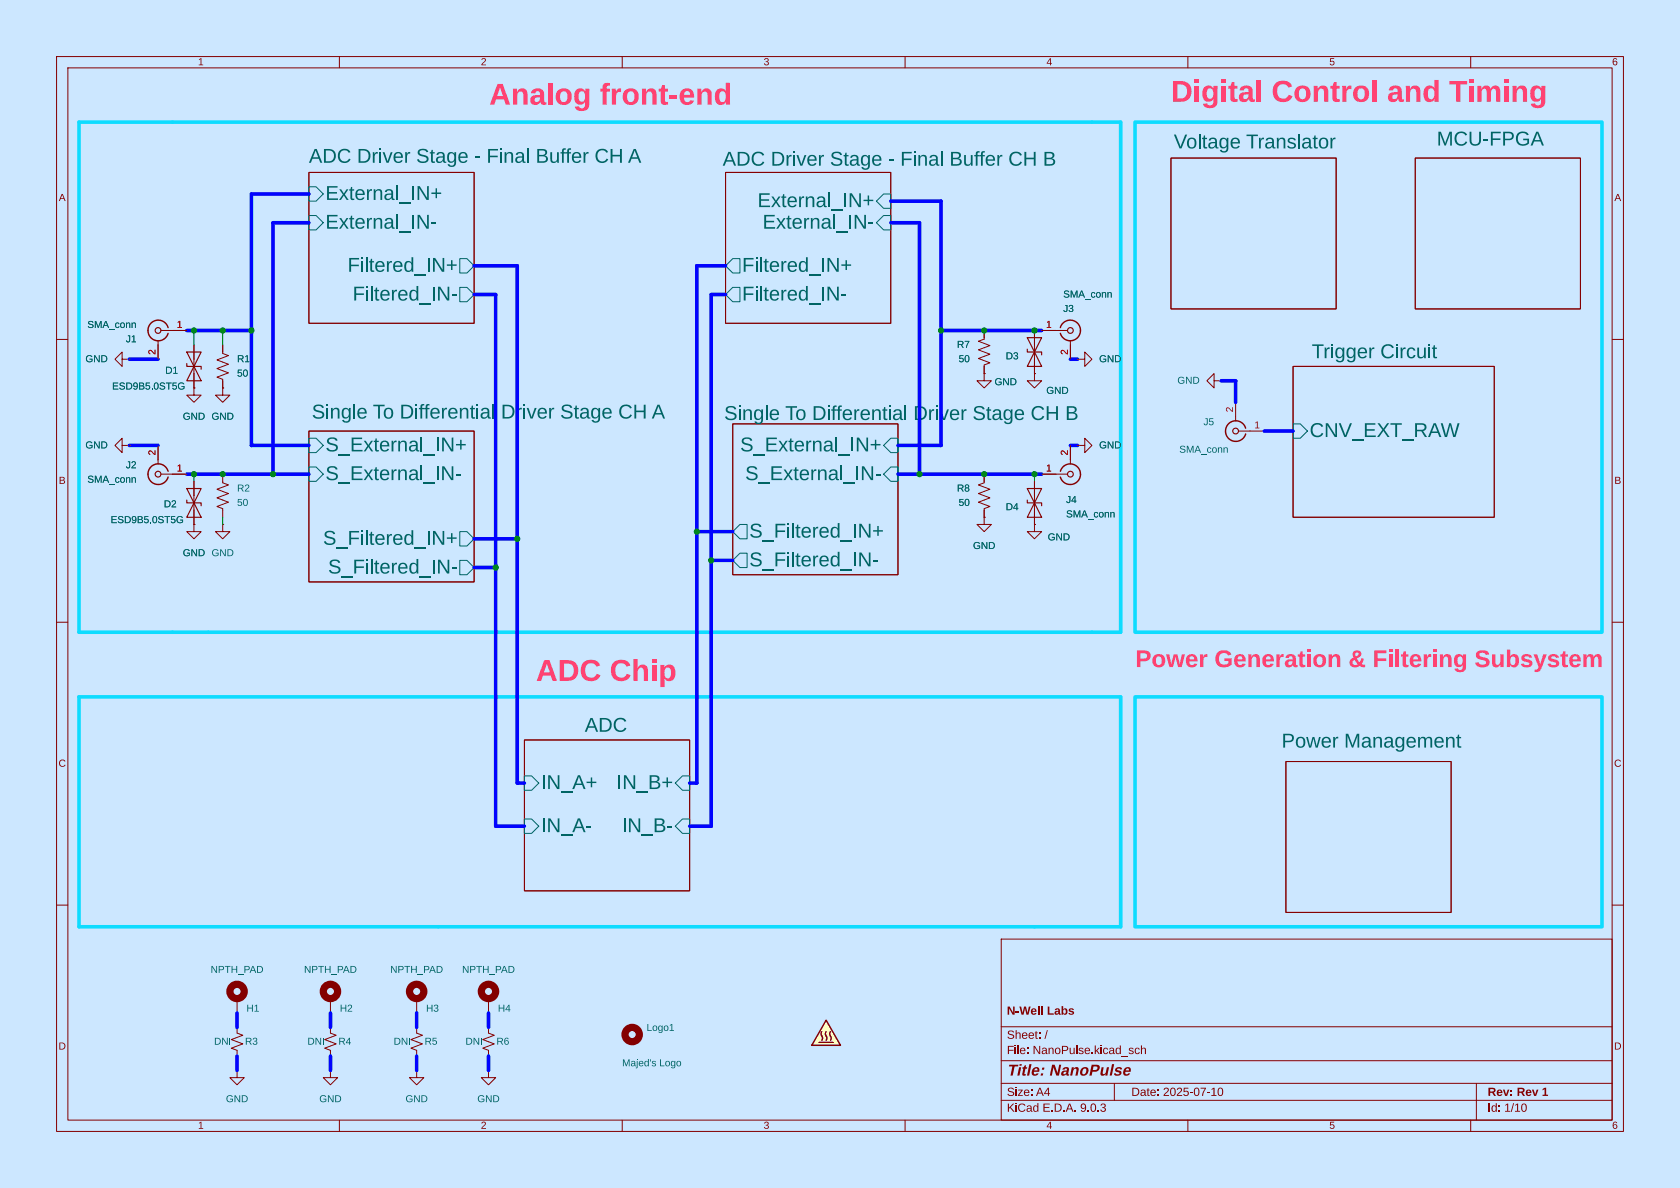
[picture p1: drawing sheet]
<svg xmlns="http://www.w3.org/2000/svg" width="297mm" height="210mm" viewBox="0 0 297 210" stroke-linecap="round" stroke-linejoin="round" font-family="sans-serif">
<path d="M0 0h297v210h-297z" fill="#cce7ff" stroke="#cce7ff" stroke-width=".18"/>
<g fill="none" stroke="#840000" stroke-width=".18">
<path d="M10 10h277v190h-277zM12 12h273v186h-273zM60 10v2M110 10v2M160 10v2M210 10v2M260 10v2M10 60h2M285 60h2M10 110h2M285 110h2M10 160h2"/>
<path d="M177 166h108v32h-108zM285 160h2M60 198v2M110 198v2M160 198v2M177 194.5h108M177 191.5h108M177 187.5h108M177 181.5h108M210 198v2M260 198v2"/>
</g>
<g fill="#840000">
<path d="M178.1 177.9h.4l.6 1.1v-1.1h.3v1.5h-.4l-.6-1.1v1.1h-.3z"/>
<path d="M179.6 178.7h.5v.3h-.5z"/>
<path d="M180.2 177.9h.3l.3 1.2 .2-1.2h.4l.2 1.2 .3-1.2h.3l-.4 1.5h-.3l-.3-1.2-.3 1.2h-.3z"/>
<path d="M182.4 178.4l.1-.1a.52 .52 0 0 1 .6 0 .52 .52 0 0 1 .2 .6h-.8a.23 .23 0 0 0 .2 .3 .23 .23 0 0 0 .3-.1h.2a.53 .53 0 0 1-.6 .3 .53 .53 0 0 1-.3-.7h.7a.22 .22 0 0 0-.2-.3 .22 .22 0 0 0-.3 .3h-.2z"/>
<path d="M183.5 177.9h.3v1.5h-.3z"/>
<path d="M184.1 177.9h.2v1.5h-.2z"/>
<path d="M185.2 177.9h.3v1.2h.8v.3h-1.1z"/>
<path d="M186.6 178.4l.2-.2a.41 .41 0 0 1 .6 .4v.5l.1 .3h-.3l-.1-.2-.2 .2h-.3l-.2-.4 .3 .1a.19 .19 0 0 0 .3 .1 .19 .19 0 0 0 0-.3 .19 .19 0 0 0-.3 .1h-.3a.5 .5 0 0 1 .7-.3l-.1-.3-.2 .2h-.3z"/>
<path d="M187.7 177.9h.3v.6a.45 .45 0 0 1 .6-.2 .45 .45 0 0 1 .1 .7 .41 .41 0 0 1-.3 .4 .41 .41 0 0 1-.4-.2l-.1 .2h-.2v-.6h.3a.26 .26 0 0 0 .2 .4 .26 .26 0 0 0 .2-.4 .26 .26 0 0 0-.2-.4 .26 .26 0 0 0-.2 .4h-.3z"/>
<path d="M189 178.4l.3-.2a.45 .45 0 0 1 .6 .3h-.7v.1l.4 .1a.35 .35 0 0 1 .3 .5 .35 .35 0 0 1-.5 .2l-.5-.2 .2-.1 .2 .1 .3-.1v-.1l-.4-.1a.31 .31 0 0 1-.2-.5z"/>
</g>
<g fill="none" stroke="#840000" stroke-width=".18">
<path d="M54.6 30.5h29.2v26.7h-29.2zM128.3 30.5h29.2v26.7h-29.2zM207 27.9h29.2v26.7h-29.2zM250.2 27.9h29.2v26.7h-29.2zM54.6 76.2h29.2v26.7h-29.2zM129.5 74.9h29.2v26.7h-29.2zM228.6 64.8h35.6v26.6h-35.6zM39.4 92.7v1.3h1.2l-1.2 1.3-1.3-1.3h1.3M39.4 92.7h.1M92.7 130.8h29.2v26.7h-29.2zM227.3 134.6h29.2v26.7h-29.2zM73.7 181.6v1l1 .4-2.1 .8 2.1 .7-2.1 .8 1.1 .4v1"/>
<path d="M197 191.5v3M261 191.5v6.5"/>
</g>
<g fill="none" stroke="#006464" stroke-width=".18">
<path d="M54.6 33h1.3l1.2 1.3-1.2 1.3h-1.3zM54.6 38.1h1.3l1.2 1.3-1.2 1.2h-1.3zM154.9 35.6l1.3-1.3h1.3v2.5h-1.3zM154.9 39.4l1.3-1.3h1.3v2.5h-1.3zM81.3 45.7h1.2l1.3 1.3-1.3 1.3h-1.2zM81.3 50.8h1.2l1.3 1.3-1.3 1.2h-1.2zM129.5 45.7h1.3v2.6h-1.3l-1.2-1.3zM129.5 50.8h1.3v2.5h-1.3l-1.2-1.2zM54.6 77.5h1.3l1.2 1.2-1.2 1.3h-1.3zM157.5 77.5h1.2v2.5h-1.2l-1.3-1.3zM228.6 74.9h1.3l1.2 1.3-1.2 1.3h-1.3zM54.6 82.6h1.3l1.2 1.2-1.2 1.3h-1.3z"/>
<path d="M81.3 94h1.2l1.3 1.3-1.3 1.2h-1.2zM81.3 99.1h1.2l1.3 1.2-1.3 1.3h-1.2zM130.8 92.7h1.3v2.6h-1.3l-1.3-1.3zM130.8 97.8h1.3v2.5h-1.3l-1.3-1.2zM157.5 82.6h1.2v2.5h-1.2l-1.3-1.3zM92.7 137.2h1.3l1.2 1.2-1.2 1.3h-1.3zM120.6 137.2h1.3v2.5h-1.3l-1.2-1.3zM92.7 144.8h1.3l1.2 1.3-1.2 1.2h-1.3zM119.4 146.1l1.2-1.3h1.3v2.5h-1.3z"/>
</g>
<g fill="#006464">
<path d="M37.6 97.2l.6-.1 .4 .2-.1 .1a.49 .49 0 0 0-.7 0 .49 .49 0 0 0 0 .7 .49 .49 0 0 0 .7 0v-.3h-.4v-.1h.5v.4a.67 .67 0 0 1-.9 .1 .67 .67 0 0 1-.1-1z"/>
<path d="M38.9 97.1h.2l.7 1v-1h.1v1.2h-.2l-.6-1v1h-.2z"/>
<path d="M40.2 97.1h.4a.61 .61 0 0 1 .7 .6 .61 .61 0 0 1-.6 .6h-.5v-.1h.4a.48 .48 0 0 0 .5-.5 .48 .48 0 0 0-.5-.5h-.2v1h-.2z"/>
</g>
<g fill="none" stroke="#840000" stroke-width=".18">
<path d="M28.4 58.4h4.6M174 58.4v1.5l-1 .4 2 .8-2 .7 2 .8-2 .8 2 .7-1 .4v1.5M182.9 58.4v7.6M184.1 58.4h4.6M21.6 78.7v-1.2l-1.3 1.2 1.3 1.3v-1.3h1.3M21.6 63.5v1.3l-1.3-1.3 1.3-1.3v1.3h1.3M22.9 78.7h.1M22.9 63.5h.1M27.9 60.2v3.3M27.9 78.7v3.3M34.3 68.6v1.3h1.3l-1.3 1.2-1.3-1.2h1.3M34.3 68.6h.1"/>
<path d="M34.3 61v7.6M39.4 61v1.5l1 .4-2 .7 2 .8-2 .8 2 .7-2 .8 1 .4v1.5M39.4 68.6v1.3h1.2l-1.2 1.2-1.3-1.2h1.3M39.4 68.6h.1M174 66v1.3h-1.3l1.3 1.3 1.3-1.3h-1.3M174 66h.1M182.9 66v1.3h1.2l-1.2 1.3-1.3-1.3h1.3M182.9 66h.1M189.2 60.2v3.3M189.2 78.7v3.3M190.5 78.7h1.3v1.3l1.2-1.3-1.2-1.2v1.2M190.5 78.7h.1"/>
<path d="M190.5 63.5h1.3v-1.3l1.2 1.3-1.2 1.3v-1.3M190.5 63.5h.1M214.6 67.3v-1.3l-1.2 1.3 1.2 1.3v-1.3h1.3M215.9 67.3h.1M218.4 71.1v3.3M218.9 76.2h4.6M28.4 83.8h4.6M34.3 92.7v1.3h1.3l-1.3 1.3-1.3-1.3h1.3M34.3 92.7h.1M34.3 85.1v7.6M39.4 83.8v1.5l1 .4-2 .8 2 .7-2 .8 2 .8-2 .7 1 .4v1.5M174 83.8v1.5l-1 .4 2 .8-2 .7 2 .8-2 .8 2 .7-1 .4v1.5"/>
<path d="M174 91.4v1.3h-1.3l1.3 1.3 1.3-1.3h-1.3M174 91.4h.1M182.9 92.7v1.3h1.2l-1.2 1.3-1.3-1.3h1.3M182.9 92.7h.1M182.9 85.1v7.6M184.1 83.8h4.6M41.9 176.5v2.6M58.4 176.5v2.6M73.7 176.5v2.6M86.4 176.5v2.6M41.9 189.2v1.3h1.3l-1.3 1.3-1.3-1.3h1.3M41.9 189.2h.1"/>
<path d="M41.9 181.6v1l1 .4-2 .8 2 .7-2 .8 1 .4v1M58.4 181.6v1l1 .4-2 .8 2 .7-2 .8 1 .4v1M58.4 189.2v1.3h1.3l-1.3 1.3-1.3-1.3h1.3M58.4 189.2h.1M73.7 189.2v1.3h1.2l-1.2 1.3-1.3-1.3h1.3M73.7 189.2h.1M86.4 181.6v1l1 .4-2.1 .8 2.1 .7-2.1 .8 1.1 .4v1M86.4 189.2v1.3h1.2l-1.2 1.3-1.3-1.3h1.3M86.4 189.2h.1"/>
</g>
<path d="M29.7 57.9a1.81 1.81 0 0 0-2.8-1 1.81 1.81 0 0 0 0 3 1.81 1.81 0 0 0 2.8-1M187.5 57.9a1.81 1.81 0 0 1 2.7-1 1.81 1.81 0 0 1 .1 3 1.81 1.81 0 0 1-2.8-1M220.2 75.7a1.81 1.81 0 0 0-2.8-1 1.81 1.81 0 0 0 0 3 1.81 1.81 0 0 0 2.8-1M29.7 83.3a1.81 1.81 0 0 0-2.8-1 1.81 1.81 0 0 0 0 3 1.81 1.81 0 0 0 2.8-1M187.5 83.3a1.81 1.81 0 0 1 2.8-.9 1.81 1.81 0 0 1-.1 2.9 1.81 1.81 0 0 1-2.7-1" fill="none" stroke="#840000" stroke-width=".25"/>
<g fill="none" stroke="#840000" stroke-width=".2">
<path d="M181.6 59.7h2.5l-1.2 2.5zM33 64.3v.5h2.6v.5M33 62.2h2.6l-1.3 2.6zM34.3 64.8l1.3 2.5h-2.6zM181.6 61.7v.5h2.5v.5M182.9 62.2l1.2 2.6h-2.5zM33 88.4v.5h2.6v.5M33 86.4h2.6l-1.3 2.5zM34.3 88.9l1.3 2.5h-2.6zM181.6 88.4v.5h2.5v.5M181.6 86.4h2.5l-1.2 2.5zM182.9 88.9l1.2 2.5h-2.5z"/>
<circle cx="27.9" cy="58.4" r=".51"/>
<circle cx="189.2" cy="58.4" r=".51"/>
<circle cx="218.4" cy="76.2" r=".51"/>
<circle cx="27.9" cy="83.8" r=".51"/>
<circle cx="189.2" cy="83.8" r=".51"/>
</g>
<g fill="none" stroke="#840000" stroke-width="1.3">
<circle cx="41.9" cy="175.3" r="1.27"/>
<circle cx="58.4" cy="175.3" r="1.27"/>
<circle cx="73.7" cy="175.3" r="1.27"/>
<circle cx="86.4" cy="175.3" r="1.27"/>
<circle cx="111.8" cy="182.9" r="1.27"/>
</g>
<path d="M146 180.3l2.6 4.5h-5.1z" fill="#ffffc2"/>
<path d="M144.8 184.3h2.5M145.3 182.4a1.06 1.06 0 0 0 .1 1.1l-.1 .4M146 182.4a1.05 1.05 0 0 0 .2 1.1l-.1 .4M146 180.3l2.6 4.5h-5.1zM146.8 182.4a1.05 1.05 0 0 0 .1 1.1l-.1 .4" fill="none" stroke="#840000" stroke-width=".25"/>
<path d="M14 21.6h184.1v90.2h-184.1zM200.7 21.6h82.5v90.2h-82.5zM14 123.2h184.1v40.6h-184.1zM200.7 123.2h82.5v40.6h-82.5z" fill="none" stroke="#0edcff" stroke-width=".63"/>
<g fill="none" stroke="#0103ff" stroke-width=".63">
<path d="M54.6 34.3h-10.2v44.4h10.2M54.6 39.4h-6.3v44.4M157.5 35.6h8.9v43.1h-7.7M157.5 39.4h5.1v44.4M33 58.4h11.4M83.8 47h7.6v91.4h1.3M83.8 52.1h3.8v94h5.1M128.3 47h-5.1v91.4h-1.3M128.3 52.1h-2.6v94h-3.8M166.4 58.4h17.7M22.9 63.5h5M22.9 78.7h5"/>
<path d="M189.2 63.5h1.3M189.2 78.7h1.3M215.9 67.3h2.5v3.8M223.5 76.2h5.1M33 83.8h21.6M83.8 95.3h7.6M123.2 94h6.3M125.7 99.1h3.8M158.7 83.8h25.4M83.8 100.3h3.8M41.9 179.1v2.5M58.4 179.1v2.5"/>
<path d="M73.7 179.1v2.5M86.4 179.1v2.5M41.9 186.7v2.5M58.4 186.7v2.5M73.7 186.7v2.5M86.4 186.7v2.5"/>
</g>
<path d="M34.3 58.4v2.6M39.4 58.4v2.6M34.3 83.8v1.3M39.4 91.4v1.3M182.9 83.8v1.3" fill="none" stroke="#009600" stroke-width=".18"/>
<g fill="none" stroke="#840000" stroke-width=".18">
<path d="M30.5 58.4h2.5M174 58.4v1.3M182.9 58.4v2.6M184.1 58.4h2.6M22.9 63.5h.1M22.9 78.7h.1M27.9 61v2.5M27.9 78.7v2.6M34.3 68.6h.1M34.3 61v2.5M34.3 66v2.6M39.4 68.6h.1"/>
<path d="M39.4 61v1.2M39.4 67.3v1.3M174 66h.1M174 64.8v1.2M182.9 66h.1M182.9 63.5v2.5M189.2 61v2.5M189.2 78.7v2.6M190.5 78.7h.1M190.5 63.5h.1M30.5 83.8h2.5M34.3 92.7h.1"/>
<path d="M34.3 85.1v2.5M34.3 90.2v2.5M174 91.4h.1M174 83.8v1.3M174 90.2v1.2M182.9 92.7h.1M182.9 85.1v2.5M182.9 90.2v2.5M184.1 83.8h2.6"/>
</g>
<g fill="#009600" stroke="#009600" stroke-width=".18">
<circle cx="182.9" cy="83.8" r=".46"/>
<circle cx="174" cy="83.8" r=".46"/>
<circle cx="182.9" cy="58.4" r=".46"/>
<circle cx="39.4" cy="58.4" r=".46"/>
<circle cx="34.3" cy="58.4" r=".46"/>
<circle cx="34.3" cy="83.8" r=".46"/>
<circle cx="39.4" cy="83.8" r=".46"/>
<circle cx="166.4" cy="58.4" r=".46"/>
<circle cx="174" cy="58.4" r=".46"/>
<circle cx="162.6" cy="83.8" r=".46"/>
<circle cx="48.3" cy="83.8" r=".46"/>
<circle cx="44.4" cy="58.4" r=".46"/>
<circle cx="87.6" cy="100.3" r=".46"/>
<circle cx="125.7" cy="99.1" r=".46"/>
<circle cx="91.4" cy="95.3" r=".46"/>
<circle cx="123.2" cy="94" r=".46"/>
</g>
<g font-size="5.3" fill="#ff4272">
<text x="86.5" y="19.9">Analog front-end</text>
<text x="207" y="19.4">Digital Control and Timing</text>
<text x="94.8" y="121.8">ADC Chip</text>
</g>
<text font-size="4.2" fill="#ff4272" x="200.7" y="119">Power Generation &amp; Filtering Subsystem</text>
<g font-size="3.5" fill="#006464">
<text x="54.6" y="29.2">ADC Driver Stage - Final Buffer CH A</text>
<text x="127.8" y="29.7">ADC Driver Stage - Final Buffer CH B</text>
<text x="207.5" y="26.7">Voltage Translator</text>
<text x="254" y="26.2">MCU-FPGA</text>
<text x="57.5" y="36.3">External_IN+</text>
<text x="57.5" y="41.4">External_IN-</text>
<text x="133.9" y="37.6">External_IN+</text>
<text x="134.8" y="41.4">External_IN-</text>
<text x="61.4" y="49">Filtered_IN+</text>
<text x="131.2" y="49">Filtered_IN+</text>
<text x="62.3" y="54.1">Filtered_IN-</text>
<text x="131.2" y="54.1">Filtered_IN-</text>
<text x="231.9" y="63.8">Trigger Circuit</text>
<text x="55.1" y="74.4">Single To Differential</text>
<text x="88.6" y="74.4">Driver Stage CH A</text>
<text x="128" y="74.7">Single To Differential Driver Stage CH B</text>
<text x="57.5" y="80.7">S_External_IN+</text>
<text x="130.8" y="80.7">S_External_IN+</text>
<text x="231.5" y="78.2">CNV_EXT_RAW</text>
<text x="57.5" y="85.8">S_External_IN-</text>
<text x="131.7" y="85.8">S_External_IN-</text>
<text x="132.5" y="96">S_Filtered_IN+</text>
<text x="57.1" y="97.2">S_Filtered_IN+</text>
<text x="132.5" y="101.1">S_Filtered_IN-</text>
<text x="58" y="102.3">S_Filtered_IN-</text>
<text x="103.4" y="129.8">ADC</text>
<text x="226.6" y="132.6">Power Management</text>
<text x="95.6" y="140.4">IN_A+</text>
<text x="109" y="140.4">IN_B+</text>
<text x="95.6" y="148">IN_A-</text>
<text x="109.9" y="148">IN_B-</text>
</g>
<text font-size="2.8" fill="#840000" x="178" y="190.9">Title: NanoPulse</text>
<g font-size="2.1" fill="#840000">
<text x="178" y="184.2">Sheet: /</text>
<text x="178" y="186.9">File: NanoPulse.kicad_sch</text>
<text x="178" y="197.1">KiCad E.D.A. 9.0.3</text>
<text x="178" y="194.3">Size: A4</text>
<text x="200" y="194.3">Date: 2025-07-10</text>
<text x="263" y="194.3">Rev: Rev 1</text>
<text x="263" y="197.1">Id: 1/10</text>
</g>
<g font-size="1.8" fill="#840000">
<text x="35" y="12">1</text>
<text x="85" y="12">2</text>
<text x="135" y="12">3</text>
<text x="185" y="12">4</text>
<text x="235" y="12">5</text>
<text x="285" y="12">6</text>
<text x="10.4" y="36">A</text>
<text x="285.4" y="36">A</text>
<text x="10.4" y="86">B</text>
<text x="285.4" y="86">B</text>
<text x="10.3" y="136">C</text>
<text x="285.3" y="136">C</text>
<text x="10.3" y="186">D</text>
<text x="285.3" y="186">D</text>
<text x="35" y="200">1</text>
<text x="85" y="200">2</text>
<text x="135" y="200">3</text>
<text x="185" y="200">4</text>
<text x="235" y="200">5</text>
<text x="285" y="200">6</text>
</g>
<g font-size="1.8" fill="#006464">
<text x="188" y="53.1">SMA_conn</text>
<text x="15.4" y="58.4">SMA_conn</text>
<text x="188" y="55.6">J3</text>
<text x="15.1" y="64.5">GND</text>
<text x="22.3" y="61">J1</text>
<text x="41.9" y="64.5">R1</text>
<text x="169.2" y="62">R7</text>
<text x="169.5" y="64.5">50</text>
<text x="177.8" y="64">D3</text>
<text x="194.3" y="64.5">GND</text>
<text x="19.8" y="69.3">ESD9B5.0ST5G</text>
<text x="29.2" y="66.5">D1</text>
<text x="41.9" y="67">50</text>
<text x="175.8" y="68.6">GND</text>
<text x="185" y="70.1">GND</text>
<text x="208.1" y="68.3">GND</text>
<text x="32.3" y="74.7">GND GND</text>
<text x="212.8" y="75.6">J5</text>
<text x="15.1" y="79.7">GND</text>
<text x="22.3" y="83.3">J2</text>
<text x="194.3" y="79.7">GND</text>
<text x="208.5" y="80.5">SMA_conn</text>
<text x="15.4" y="85.8">SMA_conn</text>
<text x="41.9" y="87.4">R2</text>
<text x="41.9" y="89.9">50</text>
<text x="169.2" y="87.4">R8</text>
<text x="169.5" y="89.9">50</text>
<text x="188.5" y="89.4">J4</text>
<text x="19.6" y="92.9">ESD9B5.0ST5G</text>
<text x="29" y="90.1">D2</text>
<text x="177.8" y="90.7">D4</text>
<text x="185.2" y="96">GND</text>
<text x="188.5" y="91.9">SMA_conn</text>
<text x="32.3" y="98.8">GND</text>
<text x="172" y="97.5">GND</text>
<text x="37.2" y="172.4">NPTH_PAD</text>
<text x="53.7" y="172.4">NPTH_PAD</text>
<text x="69" y="172.4">NPTH_PAD</text>
<text x="81.7" y="172.4">NPTH_PAD</text>
<text x="43.6" y="179.3">H1</text>
<text x="60.1" y="179.3">H2</text>
<text x="75.3" y="179.3">H3</text>
<text x="88" y="179.3">H4</text>
<text x="37.8" y="185.1">DNI</text>
<text x="43.3" y="185.1">R3</text>
<text x="54.4" y="185.1">DNI</text>
<text x="59.8" y="185.1">R4</text>
<text x="69.6" y="185.1">DNI</text>
<text x="75.1" y="185.1">R5</text>
<text x="82.3" y="185.1">DNI</text>
<text x="87.8" y="185.1">R6</text>
<text x="114.3" y="182.7">Logo1</text>
<text x="110" y="189">Majed's Logo</text>
<text x="39.9" y="195.3">GND</text>
<text x="56.4" y="195.3">GND</text>
<text x="71.7" y="195.3">GND</text>
<text x="84.4" y="195.3">GND</text>
</g>
<g font-size="1.8" fill="#a90000">
<text x="31.3" y="58.2">1</text>
<text x="184.9" y="58.2">1</text>
<text x="27.7" y="62.7" transform="rotate(-90 27.7 62.7)">2</text>
<text x="189" y="62.7" transform="rotate(-90 189 62.7)">2</text>
<text x="218.2" y="72.9" transform="rotate(-90 218.2 72.9)">2</text>
<text x="221.8" y="75.9">1</text>
<text x="27.7" y="80.5" transform="rotate(-90 27.7 80.5)">2</text>
<text x="31.3" y="83.6">1</text>
<text x="184.9" y="83.6">1</text>
<text x="189" y="80.5" transform="rotate(-90 189 80.5)">2</text>
</g>
</svg>
